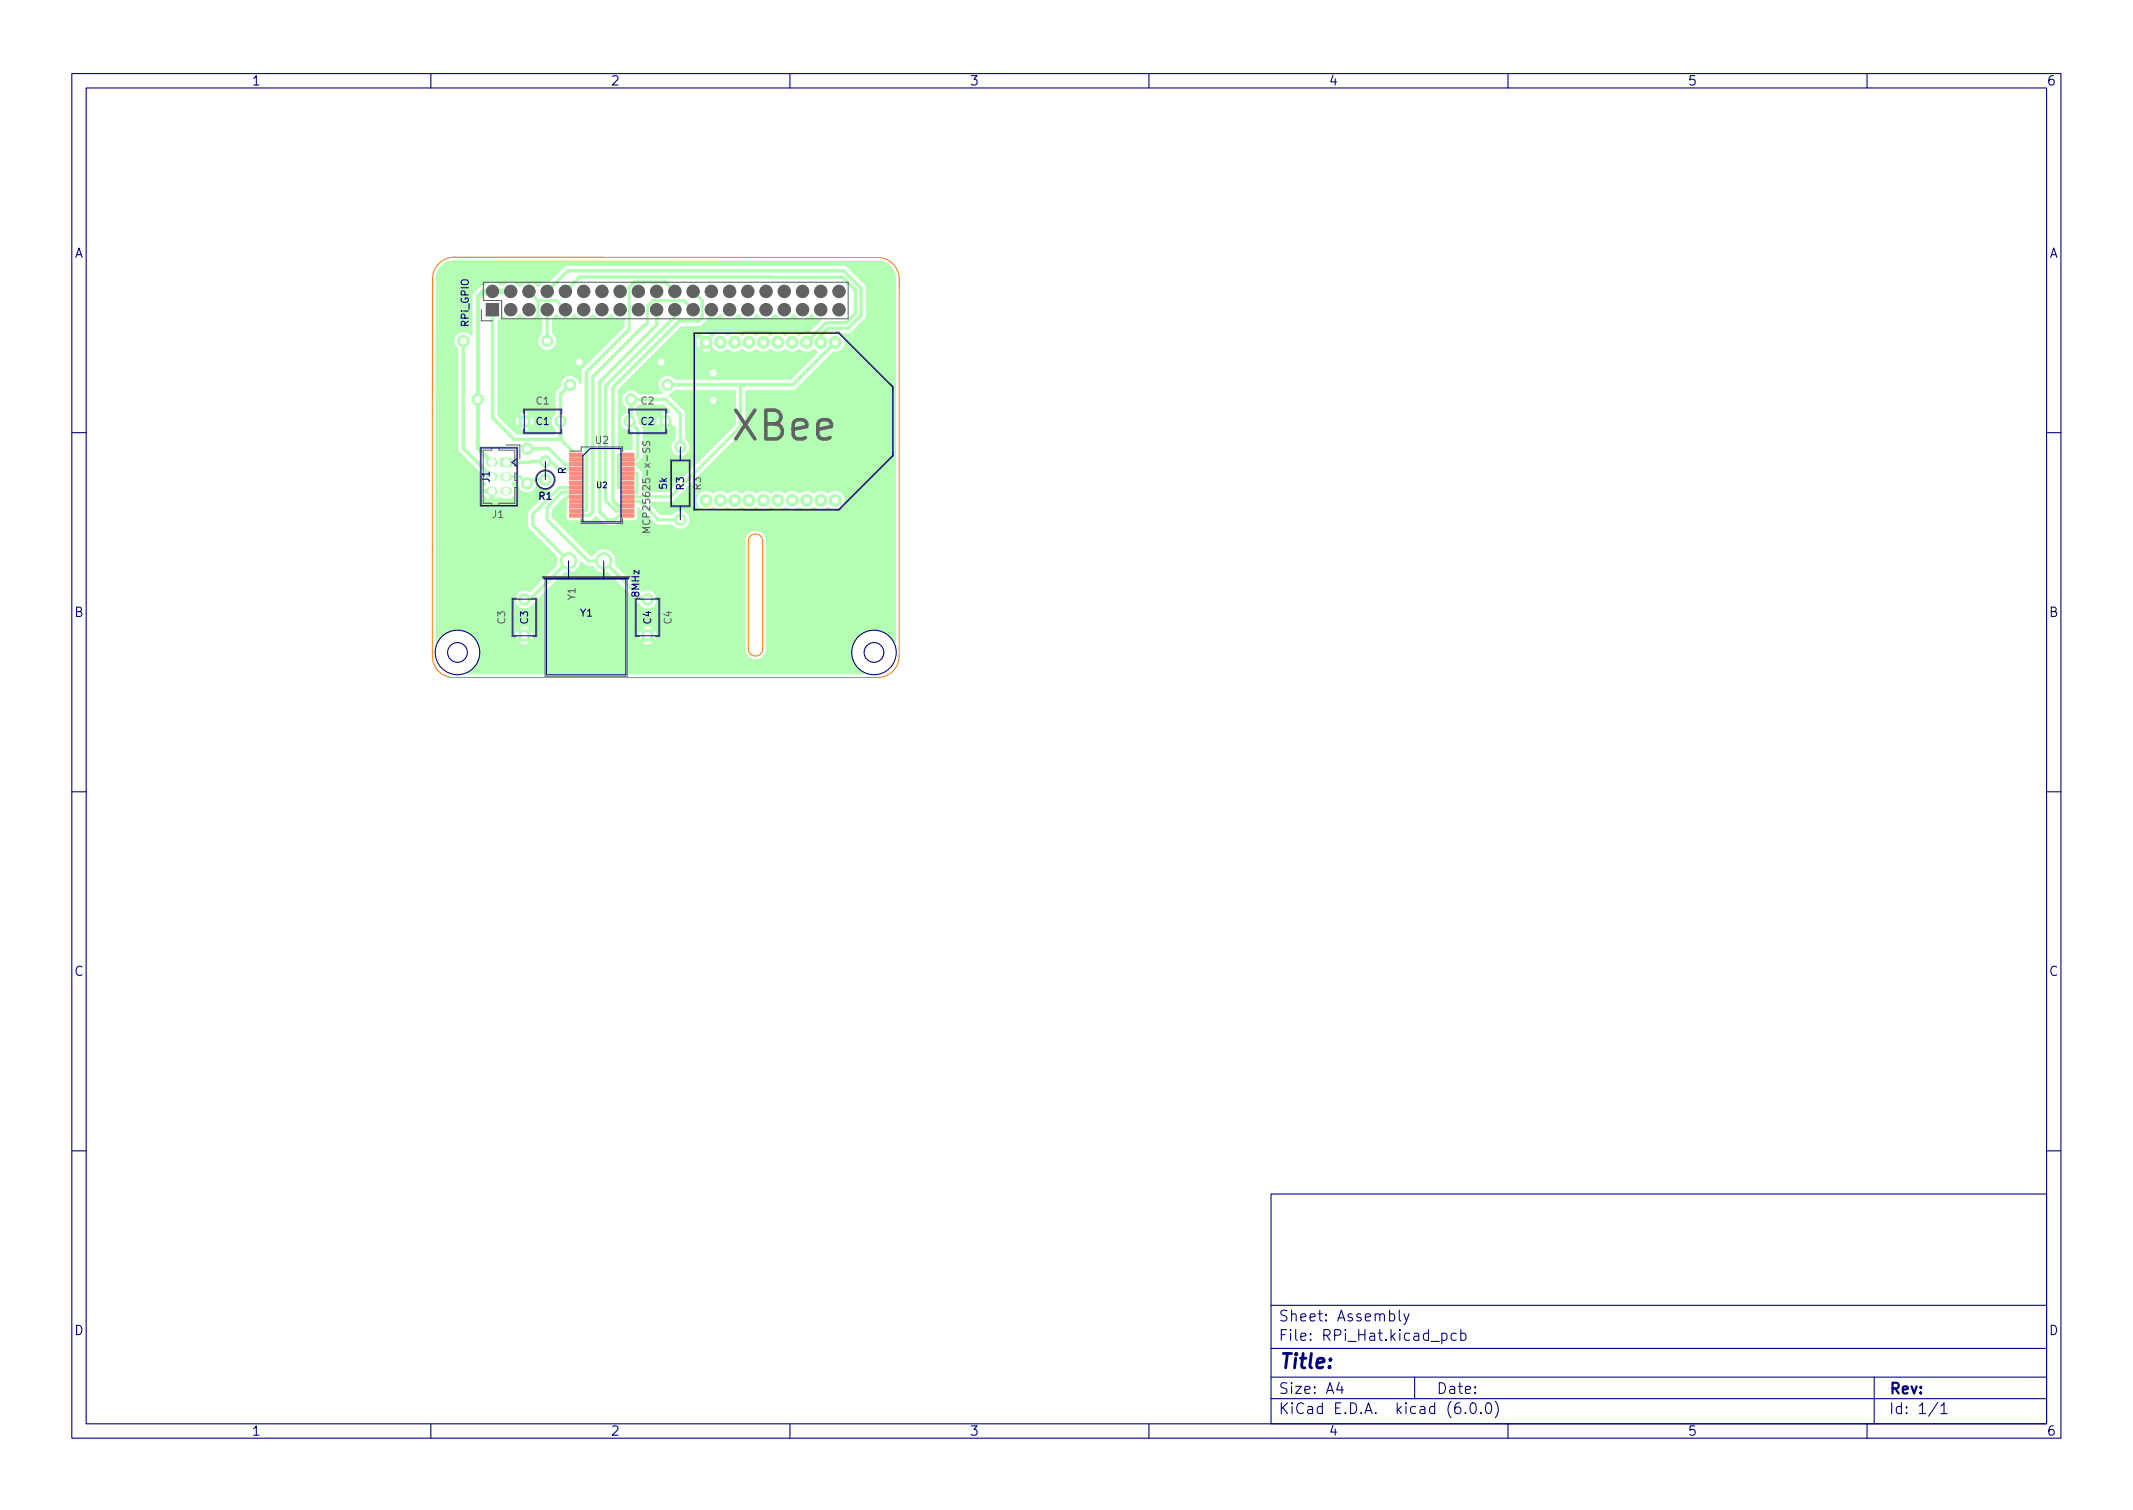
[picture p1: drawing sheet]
<svg xmlns="http://www.w3.org/2000/svg" width="297mm" height="210mm" viewBox="0 0 297 210" stroke-linecap="round" stroke-linejoin="round" font-family="sans-serif">
<g fill="#b3ffb3" stroke="#b3ffb3" stroke-width=".14">
<path d="M67.7 42.3h1.7v1.7h-1.7z"/>
<path d="M79.3 63.1h1.8v.5h-1.8z"/>
<path d="M79.3 63.8h1.8v.4h-1.8z"/>
<path d="M79.3 64.4h1.8v.5h-1.8z"/>
<path d="M79.3 65.1h1.8v.4h-1.8z"/>
<path d="M79.3 65.7h1.8v.5h-1.8z"/>
<path d="M79.3 66.4h1.8v.4h-1.8z"/>
<path d="M79.3 67h1.8v.5h-1.8z"/>
<path d="M79.3 67.7h1.8v.4h-1.8z"/>
<path d="M79.3 68.3h1.8v.5h-1.8z"/>
<path d="M79.3 69h1.8v.4h-1.8z"/>
<path d="M79.3 69.6h1.8v.5h-1.8z"/>
<path d="M79.3 70.3h1.8v.4h-1.8z"/>
<path d="M79.3 70.9h1.8v.5h-1.8z"/>
<path d="M79.3 71.6h1.8v.4h-1.8z"/>
<path d="M86.5 71.6h1.8v.4h-1.8z"/>
<path d="M86.5 70.9h1.8v.5h-1.8z"/>
<path d="M86.5 70.3h1.8v.4h-1.8z"/>
<path d="M86.5 69.6h1.8v.5h-1.8z"/>
<path d="M86.5 69h1.8v.4h-1.8z"/>
<path d="M86.5 68.3h1.8v.5h-1.8z"/>
<path d="M86.5 67.7h1.8v.4h-1.8z"/>
<path d="M86.5 67h1.8v.5h-1.8z"/>
<path d="M86.5 66.4h1.8v.4h-1.8z"/>
<path d="M86.5 65.7h1.8v.5h-1.8z"/>
<path d="M86.5 65.1h1.8v.4h-1.8z"/>
<path d="M86.5 64.4h1.8v.5h-1.8z"/>
<path d="M86.5 63.8h1.8v.4h-1.8z"/>
<path d="M86.5 63.1h1.8v.5h-1.8z"/>
<path d="M69.7 63.9l1.5-.1 .1 .2v.8l-.2 .2h-1.3l-.1-.3z"/>
<path d="M61.4 37.2a2.5 2.5 0 0 1 1.9-.9l58.9 .1a2.49 2.49 0 0 1 2.5 2.5v50.5l-.2 .1-.7-.9-.8-.6-1-.2h-.8a3.1 3.1 0 0 0-2.6 2.6 3.1 3.1 0 0 0 1.7 3.3l-.1 .1h-55l-.1-.1a3.3 3.3 0 0 0 1.7-3.4l36.9 .1a1.51 1.51 0 0 0 1.5 1.5 1.51 1.51 0 0 0 1.5-1.6v-14.9a1.51 1.51 0 0 0-1.5-1.6 1.51 1.51 0 0 0-1.5 1.6v14.9h-36.9l-.3-.7h5.8a1.26 1.26 0 0 0 1.4 0h15.7a1.26 1.26 0 0 0 1.5 0l-.7-.8-.8 .8h-15.7l-.7-.8-.7 .8h-5.8l-.4-.7-.4-.4h6l.2 .7 .8-.7h.7l.7 .7 .2-.7h14.6l.2 .7 .7-.7h.7l.7 .7a1.22 1.22 0 0 0 .1-1.4l-.8 .7h-.7l-.7-.7-.2 .7h-14.6l-.2-.7-.7 .7h-.7l-.8-.7-.2 .7h-6l-1.1-.6-.6-.1h-.8a3.2 3.2 0 0 0-2.3 1.7l-.2-.1v-2h11.6l.7 .7 .7-.7h15.7l.8 .7 .7-.7a1.26 1.26 0 0 0-1.5 0h-15.7a1.28 1.28 0 0 0-1.4 0h-11.6v-18.7h6.5a1.08 1.08 0 0 0 1 .8v-.9l-7.5 .1v-21.2h2.5l.2 .6 .3 .5 .1 14 .1 .3 3.2 3.2v.2a1.42 1.42 0 0 0 .6 1.1l-.3 .3-.2 .4h1.5v1.4l.8-.3 .4 .3h.9a1.16 1.16 0 0 0 1-.9 1.16 1.16 0 0 0-.5-1.2l.3-.3h.4l.1 .2a1.32 1.32 0 0 0 1.2 1.3 1.32 1.32 0 0 0 1.4-1l.1-.1a1.41 1.41 0 0 0 1.7 .5v.2l-3 3-.1 .4v1.6l.2 .4 3.9 3.9 .1 1.1-3.7 3.7h-.2a1.32 1.32 0 0 0-1.8 .6 1.32 1.32 0 0 0 .5 1.8 1.32 1.32 0 0 0 1.8-.6l4.4-4.4a1.85 1.85 0 0 0 2.3-1.5l.8 .6h.8a1.96 1.96 0 0 0 2.1 .9l4.4 4.4a1.31 1.31 0 0 0 1.8 .5 1.31 1.31 0 0 0 .5-1.8 1.31 1.31 0 0 0-1.8-.5h-.1l-3.7-3.7a1.71 1.71 0 0 0-1-2.1 1.71 1.71 0 0 0-2.2 .9l-.3-.1-5.3-5.2 .1-1.2 1.5-1.6a.2 .2 0 0 1 .3 0 .2 .2 0 0 1 0 .3v2.5l.2 .3 .2 .1h3l.9-.6 1.2 1.2h1.5l.3-.1 .4-.5h1.8l.4-.1 .1-.3v-1.3l.1-.1 2.4 2.3 .3 .1h2a1.34 1.34 0 0 0 2 .3 1.34 1.34 0 0 0 0-2 1.34 1.34 0 0 0-2 .3l-1.6-.1-1.5-1.5-.1-.1 .2-.1h2.9l.5-.3h3a1.43 1.43 0 0 0 .8 1.3 1.43 1.43 0 0 0 1.6-.3 1.5 1.5 0 0 0 2 0 1.5 1.5 0 0 0 2 0 1.5 1.5 0 0 0 2 0 1.5 1.5 0 0 0 2 0 1.5 1.5 0 0 0 2 0 1.5 1.5 0 0 0 2 0 1.5 1.5 0 0 0 2 0 1.5 1.5 0 0 0 2 0 1.37 1.37 0 0 0 1.9 0 1.37 1.37 0 0 0 0-1.9 1.37 1.37 0 0 0-2 0 1.48 1.48 0 0 0-1.9 0h-.1a1.39 1.39 0 0 0-1.9 0h-.1a1.39 1.39 0 0 0-1.9 0h-.1a1.39 1.39 0 0 0-1.9 0h-.1a1.39 1.39 0 0 0-1.9 0h-.1a1.39 1.39 0 0 0-1.9 0h-.1a1.39 1.39 0 0 0-1.9 0h-.1a1.39 1.39 0 0 0-1.9 0h-.1a1.37 1.37 0 0 0-1.5-.3 1.37 1.37 0 0 0-.8 1.2h-3l9.7-9.8 .2-.3v-5.1l6.5-.1h.3l5.4-5.3a1.38 1.38 0 0 0 1.5-.8 1.38 1.38 0 0 0-.4-1.6l.1-.1h.9l.4-.2 1.8-1.8 .2-.5v-4.2l-2.6-2.6-.4-.2h-38.5l-.5 .1-2.1 2.1a1.45 1.45 0 0 0-1.5 .7l-.6-.5-.5-.2v1.5l-.1 .1h-.4v-1.6l-.5 .2-.5 .5a1.47 1.47 0 0 0-2.4-.2l-.4-.1a1.49 1.49 0 0 0-2.2 .1l-.6 .1-1 1.1-.1 .4v5.3v.1l-.2-.1a1.31 1.31 0 0 0-1.4-.3 1.31 1.31 0 0 0-.9 1.2h-2.5l.1-9 .2-.8z"/>
<path d="M88.7 56.6l.3-.2h3.5l.8 1-.1 .1-.8-.1-.5 .2 1.8 1.8 .2-.1 .1 .1v1.7a1.33 1.33 0 0 0-.2 2 1.33 1.33 0 0 0 2-.1 1.33 1.33 0 0 0-.3-1.9l-.1-3.8-2-2-.2-.3v-.1l.4-.2 .5-.4 8.2 .1 .1 4.8-9.3 9.2h-3.5l-.1-.1-.1-2.5-.1-.4-.5-.2v-.2v-.3l.6-.6 .2-.5v-3.8h2.3a1.27 1.27 0 0 0 1.5 0l-.7-.8-.8 .8h-2.3l-.2-.5-.4-.4v-.2h2.4l.2 .7 .7-.7-.7-.8-.2 .8h-2.4l-.1-.5-.3-.4z"/>
<path d="M93.8 46.5h3.8l.7 .8 .8-.8a1.33 1.33 0 0 0-1.5 0h-3.8l1.2-1h2.3l.5-.2 .7-.9 .3 .1 .1-1.6h.4v1.6l.5-.2 .5-.5h.1a1.38 1.38 0 0 0 1.9 .5l.6-.5a1.44 1.44 0 0 0 2.5 0h.1a1.39 1.39 0 0 0 1.9 .5l.5-.5h.1a1.39 1.39 0 0 0 1.9 .5l.5-.5h.2a1.39 1.39 0 0 0 1.9 .5l.6-.5 .4 .4 .7 .3v.1l-1.6 1.7h-.6l-.7 .4a1.48 1.48 0 0 0-1.9 0h-.1a1.39 1.39 0 0 0-1.9 0h-.1a1.39 1.39 0 0 0-1.9 0h-.1a1.39 1.39 0 0 0-1.9 0h-.1a1.39 1.39 0 0 0-1.9 0h-.1a1.39 1.39 0 0 0-2.3 .7l-.3 .3 .3 .3a1.45 1.45 0 0 0 2.4 .6 1.5 1.5 0 0 0 2 0 1.5 1.5 0 0 0 2 0 1.5 1.5 0 0 0 2 0 1.5 1.5 0 0 0 2 0 1.5 1.5 0 0 0 2 0 1.5 1.5 0 0 0 2 0l.4 .4v.1l-3.7 3.7h-16.1a1.32 1.32 0 0 0-2-.1 1.32 1.32 0 0 0 .2 2l-.1 .2-3.2-.1a1.34 1.34 0 0 0-2-.1 1.34 1.34 0 0 0 .2 2.1v.7a1.35 1.35 0 0 0-.7 1.6 1.35 1.35 0 0 0 1.5 .9l.1 .2v2.3l-1.8 .1-.1-8.4 5.5-5.4h6a1.28 1.28 0 0 0 1.5 0l-.8-.8-.7 .8h-6l1.1-1.2h4.3l.2 .8 .8-.7-.8-.8-.2 .7h-4.3z"/>
<path d="M69.4 44.5h.1a.57 .57 0 0 0 .5-.4h.2a1.38 1.38 0 0 0 1.6 .2l.5-.5h.2a1.39 1.39 0 0 0 1.9 .5l.6-.5 .4 .5v2.1a1.33 1.33 0 0 0-.1 2 1.33 1.33 0 0 0 2-.1 1.33 1.33 0 0 0-.3-1.9v-2.1l.4-.5h.2l.3 .4 .6 .3v-1.5l.1-.1h.4v1.6l.4-.2 .6-.5a1.43 1.43 0 0 0 2.2 .4l.4-.4a1.44 1.44 0 0 0 2.4 0h.2a1.56 1.56 0 0 0 1.7 .7v1l-5.9 5.9-.1 .3v1.6l-.1 .1h-.1a1.35 1.35 0 0 0-1.6-1.1 1.35 1.35 0 0 0-1.1 1.6l-.6 .6-.1 .3v2.7a1.43 1.43 0 0 0 0 2.3v.5l-.1 .1h-5.2l-.8-.6h1.2a1.24 1.24 0 0 0 1.4-.1l-.7-.7-.8 .8h-1.1l-1-1.1h1.6l.2 .7 .7-.7h.7l.7 .7a1.22 1.22 0 0 0 .1-1.4l-.8 .7h-.7l-.7-.8-.2 .8h-1.6l-.9-.9v-.2h3l.8 .7 .7-.7a1.27 1.27 0 0 0-1.5 0h-3z"/>
<circle cx="68.6" cy="40.6" r=".86"/>
<circle cx="71.1" cy="43.1" r=".86"/>
<circle cx="71.1" cy="40.6" r=".86"/>
<circle cx="73.7" cy="43.1" r=".86"/>
<circle cx="73.7" cy="40.6" r=".86"/>
<circle cx="76.2" cy="43.1" r=".86"/>
<circle cx="76.2" cy="40.6" r=".86"/>
<circle cx="78.7" cy="43.1" r=".86"/>
<circle cx="78.7" cy="40.6" r=".86"/>
<circle cx="81.3" cy="43.1" r=".86"/>
<circle cx="81.3" cy="40.6" r=".86"/>
<circle cx="83.8" cy="43.1" r=".86"/>
<circle cx="83.8" cy="40.6" r=".86"/>
<circle cx="86.4" cy="43.1" r=".86"/>
<circle cx="86.4" cy="40.6" r=".86"/>
<circle cx="88.9" cy="43.1" r=".86"/>
<circle cx="88.9" cy="40.6" r=".86"/>
<circle cx="91.4" cy="43.1" r=".86"/>
<circle cx="91.4" cy="40.6" r=".86"/>
<circle cx="94" cy="43.1" r=".86"/>
<circle cx="94" cy="40.6" r=".86"/>
<circle cx="96.5" cy="43.1" r=".86"/>
<circle cx="96.5" cy="40.6" r=".86"/>
<circle cx="99.1" cy="43.1" r=".86"/>
<circle cx="99.1" cy="40.6" r=".86"/>
<circle cx="101.6" cy="43.1" r=".86"/>
<circle cx="101.6" cy="40.6" r=".86"/>
<circle cx="104.1" cy="43.1" r=".86"/>
<circle cx="104.1" cy="40.6" r=".86"/>
<circle cx="106.7" cy="43.1" r=".86"/>
<circle cx="106.7" cy="40.6" r=".86"/>
<circle cx="109.2" cy="43.1" r=".86"/>
<circle cx="109.2" cy="40.6" r=".86"/>
<circle cx="111.8" cy="43.1" r=".86"/>
<circle cx="111.8" cy="40.6" r=".86"/>
<circle cx="114.3" cy="43.1" r=".86"/>
<circle cx="114.3" cy="40.6" r=".86"/>
<circle cx="116.8" cy="43.1" r=".86"/>
<circle cx="116.8" cy="40.6" r=".86"/>
<circle cx="94.7" cy="62.2" r=".8"/>
<circle cx="94.7" cy="72.4" r=".8"/>
<circle cx="73.4" cy="67.3" r=".8"/>
<circle cx="87.7" cy="58.7" r=".8"/>
<circle cx="92.7" cy="58.7" r=".8"/>
<circle cx="73.1" cy="58.7" r=".8"/>
<circle cx="78.1" cy="58.7" r=".8"/>
<circle cx="79.2" cy="78.1" r="1.15"/>
<circle cx="84.1" cy="78.1" r="1.15"/>
<circle cx="75.9" cy="66.8" r=".8"/>
<circle cx="75.9" cy="64.3" r=".8"/>
<circle cx="90.2" cy="83.5" r=".8"/>
<circle cx="90.2" cy="88.5" r=".8"/>
<circle cx="66.5" cy="55.6" r=".8"/>
<circle cx="73.4" cy="62.5" r=".8"/>
<circle cx="73" cy="83.5" r=".8"/>
<circle cx="73" cy="88.5" r=".8"/>
<circle cx="87.9" cy="55.6" r=".8"/>
<circle cx="116.3" cy="47.7" r=".85"/>
<circle cx="114.3" cy="47.7" r=".85"/>
<circle cx="112.3" cy="47.7" r=".85"/>
<circle cx="110.3" cy="47.7" r=".85"/>
<circle cx="108.3" cy="47.7" r=".85"/>
<circle cx="106.3" cy="47.7" r=".85"/>
<circle cx="104.3" cy="47.7" r=".85"/>
<circle cx="102.3" cy="47.7" r=".85"/>
<circle cx="100.3" cy="47.7" r=".85"/>
<circle cx="98.3" cy="47.7" r=".85"/>
<circle cx="98.3" cy="69.7" r=".85"/>
<circle cx="100.3" cy="69.7" r=".85"/>
<circle cx="102.3" cy="69.7" r=".85"/>
<circle cx="104.3" cy="69.7" r=".85"/>
<circle cx="106.3" cy="69.7" r=".85"/>
<circle cx="108.3" cy="69.7" r=".85"/>
<circle cx="110.3" cy="69.7" r=".85"/>
<circle cx="112.3" cy="69.7" r=".85"/>
<circle cx="114.3" cy="69.7" r=".85"/>
<circle cx="116.3" cy="69.7" r=".85"/>
<circle cx="64.5" cy="47.5" r=".8"/>
<circle cx="76.2" cy="47.5" r=".8"/>
<circle cx="99.3" cy="55.7" r=".8"/>
<circle cx="92.1" cy="50.4" r=".8"/>
<circle cx="80.6" cy="50.4" r=".8"/>
<circle cx="99.3" cy="51.9" r=".8"/>
<circle cx="93" cy="53.6" r=".8"/>
<circle cx="79.4" cy="53.6" r=".8"/>
</g>
<path d="M68.3 64.4h.4M68.3 66.4h.4M68.3 68.4h.4M70.3 66.4h.4M70.3 68.4h.4" fill="none" stroke="#b3ffb3" stroke-width="1.2"/>
<g fill="none" stroke="#b3ffb3" stroke-width=".5">
<path d="M64.5 47.5v14.9l4 4M68.6 43.1v15.1l3 3h6.5v-6.3l1.3-1.3M76.2 43.1v4.4M76.2 40.6l2.9-2.9h38.4l2.4 2.4v3.8l-1.8 1.8h-2.8l-1 1v1M78.7 40.6l2.1-2h36.5l1.8 1.8v3.3l-1.2 1.3h-2.9l-2.7 2.7M87.5 46l-5.8 5.8v19.2M87.6 40.1l.8-.8h4.3l1.3 1.3M90 45.3h-.3l-7.2 7.1v18.8l-.5 .6M91.4 43.1v2.2l-7.9 7.9v18.1l1.1 1.1h1M92.7 58.7v2.1l-3.8 3.8M92.7 55.6h-4.8v2.9l-.2 .2 1.1 1.1v3.7M93 53.6h17.4"/>
<path d="M94 43.1v1l-9.7 9.6v16l1.5 1.4M95.2 41.8l1.3 1.3M96.5 40.6l1.3 1.2v.7M97.8 43.7v.5l-.5 .5h-2.7l-9.3 9.3v15.7l.8 .8M116.3 47.7l-5.9 5.8M70.5 64.4h3.3M73.4 62.5h3.1M79.2 78.1l-5.4 5.4h-.8M84.1 78.1l5.3 5.4h.8"/>
</g>
<g fill="none" stroke="#b3ffb3" stroke-width=".45">
<path d="M92.7 55.6l2 2.1v4.5M103.1 53.6v5.8l-9.7 9.8h-6M70.5 66.4h2l.9 .9 .5-.5h2M73.8 64.4l.1-.1h2.8l1 1h2.5M76.5 62.5l2.1 2.1h1.6M78.1 61.2l2.1 2.1M80.2 69.2h-1.1l-1.9 1.9M80.2 71.8h1.8M80.2 67.9h-2.3l-3.7 3.7v1.5l5 5M80.2 68.5h-1.9l-2.1 2.1v1.8l5.7 5.7h2.2M81.7 71l-.2 .1h-1.3M85.8 71.1h1.6"/>
<path d="M86.1 67.9h.1M86.1 70.5h1.3M86.1 67.9h1.3M87.4 64h.1M87.4 71.8h-1.2l-.6 .6M87.4 69.8h1.7l2.6 2.6h3M87.4 68.5h.1M87.4 65.9h1.3M87.4 63.3h-1.3v4.6M87.4 67.9h.1M88.7 65.9h.1M88.7 65.9v2.6h-1.3"/>
<path d="M88.8 63.5v.2l-.3 .3h-1.1M88.9 64.6h-.1h-1.4"/>
</g>
<path d="M66.7 41.3l-.2 .1v21l2 2" fill="none" stroke="#b3ffb3" stroke-width=".6"/>
<path d="M71.1 40.6h-3.7l-.7 .7" fill="none" stroke="#b3ffb3" stroke-width=".8"/>
<path d="M73.7 40.6l1.2 1.3h2.6l1.2 1.2M75 41.9l-.1 .1v2.3M87.6 40.1v5.7l-.1 .2M95.2 41.8h-4.3l-.7 .8v2.5l-.2 .2M97.8 42.5v1.2" fill="none" stroke="#b3ffb3" stroke-width=".4"/>
<path d="M77.6 41.9l1.1 1.2M92.7 58.7v1.9l-4 4h-1.3M110.4 53.5v.1" fill="none" stroke="#b3ffb3" stroke-width=".25"/>
<g fill="#fff" stroke="#fff" stroke-width=".14">
<circle cx="64.5" cy="47.5" r=".4"/>
<circle cx="76.2" cy="47.5" r=".4"/>
<circle cx="99.3" cy="55.7" r=".4"/>
<circle cx="92.1" cy="50.4" r=".4"/>
<circle cx="80.6" cy="50.4" r=".4"/>
<circle cx="99.3" cy="51.9" r=".4"/>
<circle cx="93" cy="53.6" r=".4"/>
<circle cx="79.4" cy="53.6" r=".4"/>
<circle cx="63.7" cy="90.8" r="1.37"/>
<circle cx="121.7" cy="90.8" r="1.37"/>
<circle cx="68.6" cy="43.1" r=".51"/>
<circle cx="68.6" cy="40.6" r=".51"/>
<circle cx="71.1" cy="43.1" r=".51"/>
<circle cx="71.1" cy="40.6" r=".51"/>
<circle cx="73.7" cy="43.1" r=".51"/>
<circle cx="73.7" cy="40.6" r=".51"/>
<circle cx="76.2" cy="43.1" r=".51"/>
<circle cx="76.2" cy="40.6" r=".51"/>
<circle cx="78.7" cy="43.1" r=".51"/>
<circle cx="78.7" cy="40.6" r=".51"/>
<circle cx="81.3" cy="43.1" r=".51"/>
<circle cx="81.3" cy="40.6" r=".51"/>
<circle cx="83.8" cy="43.1" r=".51"/>
<circle cx="83.8" cy="40.6" r=".51"/>
<circle cx="86.4" cy="43.1" r=".51"/>
<circle cx="86.4" cy="40.6" r=".51"/>
<circle cx="88.9" cy="43.1" r=".51"/>
<circle cx="88.9" cy="40.6" r=".51"/>
<circle cx="91.4" cy="43.1" r=".51"/>
<circle cx="91.4" cy="40.6" r=".51"/>
<circle cx="94" cy="43.1" r=".51"/>
<circle cx="94" cy="40.6" r=".51"/>
<circle cx="96.5" cy="43.1" r=".51"/>
<circle cx="96.5" cy="40.6" r=".51"/>
<circle cx="99.1" cy="43.1" r=".51"/>
<circle cx="99.1" cy="40.6" r=".51"/>
<circle cx="101.6" cy="43.1" r=".51"/>
<circle cx="101.6" cy="40.6" r=".51"/>
<circle cx="104.1" cy="43.1" r=".51"/>
<circle cx="104.1" cy="40.6" r=".51"/>
<circle cx="106.7" cy="43.1" r=".51"/>
<circle cx="106.7" cy="40.6" r=".51"/>
<circle cx="109.2" cy="43.1" r=".51"/>
<circle cx="109.2" cy="40.6" r=".51"/>
<circle cx="111.8" cy="43.1" r=".51"/>
<circle cx="111.8" cy="40.6" r=".51"/>
<circle cx="114.3" cy="43.1" r=".51"/>
<circle cx="114.3" cy="40.6" r=".51"/>
<circle cx="116.8" cy="43.1" r=".51"/>
<circle cx="116.8" cy="40.6" r=".51"/>
<circle cx="94.7" cy="62.2" r=".4"/>
<circle cx="94.7" cy="72.4" r=".4"/>
<circle cx="73.4" cy="67.3" r=".4"/>
<circle cx="87.7" cy="58.7" r=".4"/>
<circle cx="92.7" cy="58.7" r=".4"/>
<circle cx="73.1" cy="58.7" r=".4"/>
<circle cx="78.1" cy="58.7" r=".4"/>
<circle cx="79.2" cy="78.1" r=".75"/>
<circle cx="84.1" cy="78.1" r=".75"/>
<circle cx="75.9" cy="66.8" r=".4"/>
<circle cx="75.9" cy="64.3" r=".4"/>
<circle cx="90.2" cy="83.5" r=".4"/>
<circle cx="90.2" cy="88.5" r=".4"/>
<circle cx="66.5" cy="55.6" r=".4"/>
<circle cx="73.4" cy="62.5" r=".4"/>
<circle cx="73" cy="83.5" r=".4"/>
<circle cx="73" cy="88.5" r=".4"/>
<circle cx="87.9" cy="55.6" r=".4"/>
<circle cx="70.5" cy="64.4" r=".42"/>
<circle cx="68.5" cy="64.4" r=".42"/>
<circle cx="70.5" cy="66.4" r=".42"/>
<circle cx="68.5" cy="66.4" r=".42"/>
<circle cx="70.5" cy="68.4" r=".42"/>
<circle cx="68.5" cy="68.4" r=".42"/>
<circle cx="116.3" cy="47.7" r=".35"/>
<circle cx="114.3" cy="47.7" r=".35"/>
<circle cx="112.3" cy="47.7" r=".35"/>
<circle cx="110.3" cy="47.7" r=".35"/>
<circle cx="108.3" cy="47.7" r=".35"/>
<circle cx="106.3" cy="47.7" r=".35"/>
<circle cx="104.3" cy="47.7" r=".35"/>
<circle cx="102.3" cy="47.7" r=".35"/>
<circle cx="100.3" cy="47.7" r=".35"/>
<circle cx="98.3" cy="47.7" r=".35"/>
<circle cx="98.3" cy="69.7" r=".35"/>
<circle cx="100.3" cy="69.7" r=".35"/>
<circle cx="102.3" cy="69.7" r=".35"/>
<circle cx="104.3" cy="69.7" r=".35"/>
<circle cx="106.3" cy="69.7" r=".35"/>
<circle cx="108.3" cy="69.7" r=".35"/>
<circle cx="110.3" cy="69.7" r=".35"/>
<circle cx="112.3" cy="69.7" r=".35"/>
<circle cx="114.3" cy="69.7" r=".35"/>
<circle cx="116.3" cy="69.7" r=".35"/>
</g>
<g fill="#ff8a8a" stroke="#ff8a8a" stroke-width=".14">
<path d="M79.3 63.1h1.8v.5h-1.8z"/>
<path d="M79.3 63.8h1.8v.4h-1.8z"/>
<path d="M79.3 64.4h1.8v.5h-1.8z"/>
<path d="M79.3 65.1h1.8v.4h-1.8z"/>
<path d="M79.3 65.7h1.8v.5h-1.8z"/>
<path d="M79.3 66.4h1.8v.4h-1.8z"/>
<path d="M79.3 67h1.8v.5h-1.8z"/>
<path d="M79.3 67.7h1.8v.4h-1.8z"/>
<path d="M79.3 68.3h1.8v.5h-1.8z"/>
<path d="M79.3 69h1.8v.4h-1.8z"/>
<path d="M79.3 69.6h1.8v.5h-1.8z"/>
<path d="M79.3 70.3h1.8v.4h-1.8z"/>
<path d="M79.3 70.9h1.8v.5h-1.8z"/>
<path d="M79.3 71.6h1.8v.4h-1.8z"/>
<path d="M86.5 71.6h1.8v.4h-1.8z"/>
<path d="M86.5 70.9h1.8v.5h-1.8z"/>
<path d="M86.5 70.3h1.8v.4h-1.8z"/>
<path d="M86.5 69.6h1.8v.5h-1.8z"/>
<path d="M86.5 69h1.8v.4h-1.8z"/>
<path d="M86.5 68.3h1.8v.5h-1.8z"/>
<path d="M86.5 67.7h1.8v.4h-1.8z"/>
<path d="M86.5 67h1.8v.5h-1.8z"/>
<path d="M86.5 66.4h1.8v.4h-1.8z"/>
<path d="M86.5 65.7h1.8v.5h-1.8z"/>
<path d="M86.5 65.1h1.8v.4h-1.8z"/>
<path d="M86.5 64.4h1.8v.5h-1.8z"/>
<path d="M86.5 63.8h1.8v.4h-1.8z"/>
<path d="M86.5 63.1h1.8v.5h-1.8z"/>
</g>
<path d="M67.3 39.3h50.8v5.1h-48.3v-2.6h-2.5zM67 43.1v1.6h1.6M96.6 46.3h20.2l7.6 7.6v9.6l-7.6 7.6-20.2-.1zM79.3 62.8h1.6v-.6h5.8v.7M80.9 72.2v.7h5.8v-.7M89.5 61.5v.3l.2 .2 .2-.1 .2-.4h.3l.1 .1-.1 .4M90.5 73.5h-1l.7 .3-.7 .3h1" fill="none" stroke="#626262" stroke-width=".15"/>
<g fill="none" stroke="#626262" stroke-width=".14">
<path d="M72.9 57.6v-.7h5.3v.7M72.9 59.7v.7h5.3v-.7M87.5 57.6v-.7h5.3v.7M87.5 59.7v.7h5.3v-.7M97.1 46.3h-.5v.5M103.5 46.3h3.8M116.3 46.3h.5l.4 .4M124 53.5l.4 .4v.5M66.9 62.3h5.2v8.2h-5.2zM68.5 62.3v.4h-1.2v7.4h1.2v.4M69.5 62.3v.4h2.2v2.2h.4M70.5 62h1.9v1.9"/>
<path d="M72.1 65.9h-.4v1h.4M72.1 67.9h-.4v2.2h-2.2v.4M75.9 65.4h.1M79.2 79.4v1M84.1 79.4v1M93.4 64h2.7v6.6h-2.7zM94.7 63.3v.7M94.7 70.6v.7M96.6 70.5v.5h.5M103.5 71.1h3.8M117.2 70.7l-.4 .4h-.5M124.4 63v.5l-.4 .4"/>
<path d="M72 83.3h-.7v5.3h.7M74.1 83.3h.6v5.3h-.6M75.9 80.4v13.8h11.5v-13.8M87.7 80.3h-12.1v.1h12.1M88.4 83.3v5.3h.7M91.2 83.3h.7v5.3h-.7"/>
<circle cx="75.9" cy="66.8" r="1.37"/>
</g>
<g fill="#626262" stroke="#626262" stroke-width=".14">
<path d="M67.7 42.3h1.7v1.7h-1.7z"/>
<circle cx="84.1" cy="79.4" r=".06"/>
<circle cx="79.2" cy="79.4" r=".06"/>
<circle cx="68.6" cy="40.6" r=".86"/>
<circle cx="71.1" cy="43.1" r=".86"/>
<circle cx="71.1" cy="40.6" r=".86"/>
<circle cx="73.7" cy="43.1" r=".86"/>
<circle cx="73.7" cy="40.6" r=".86"/>
<circle cx="76.2" cy="43.1" r=".86"/>
<circle cx="76.2" cy="40.6" r=".86"/>
<circle cx="78.7" cy="43.1" r=".86"/>
<circle cx="78.7" cy="40.6" r=".86"/>
<circle cx="81.3" cy="43.1" r=".86"/>
<circle cx="81.3" cy="40.6" r=".86"/>
<circle cx="83.8" cy="43.1" r=".86"/>
<circle cx="83.8" cy="40.6" r=".86"/>
<circle cx="86.4" cy="43.1" r=".86"/>
<circle cx="86.4" cy="40.6" r=".86"/>
<circle cx="88.9" cy="43.1" r=".86"/>
<circle cx="88.9" cy="40.6" r=".86"/>
<circle cx="91.4" cy="43.1" r=".86"/>
<circle cx="91.4" cy="40.6" r=".86"/>
<circle cx="94" cy="43.1" r=".86"/>
<circle cx="94" cy="40.6" r=".86"/>
<circle cx="96.5" cy="43.1" r=".86"/>
<circle cx="96.5" cy="40.6" r=".86"/>
<circle cx="99.1" cy="43.1" r=".86"/>
<circle cx="99.1" cy="40.6" r=".86"/>
<circle cx="101.6" cy="43.1" r=".86"/>
<circle cx="101.6" cy="40.6" r=".86"/>
<circle cx="104.1" cy="43.1" r=".86"/>
<circle cx="104.1" cy="40.6" r=".86"/>
<circle cx="106.7" cy="43.1" r=".86"/>
<circle cx="106.7" cy="40.6" r=".86"/>
<circle cx="109.2" cy="43.1" r=".86"/>
<circle cx="109.2" cy="40.6" r=".86"/>
<circle cx="111.8" cy="43.1" r=".86"/>
<circle cx="111.8" cy="40.6" r=".86"/>
<circle cx="114.3" cy="43.1" r=".86"/>
<circle cx="114.3" cy="40.6" r=".86"/>
<circle cx="116.8" cy="43.1" r=".86"/>
<circle cx="116.8" cy="40.6" r=".86"/>
</g>
<path d="M61.1 36.7a3 3 0 0 1 2.1-.9l59 .1a3 3 0 0 1 3 3v52.4a3 3 0 0 1-3 3h-59a3 3 0 0 1-3-3v-52.5a3 3 0 0 1 .9-2.1zM104.5 74.6a1 1 0 0 1 1.1-.2 1 1 0 0 1 .6 .9v15a1 1 0 0 1-1 1 1 1 0 0 1-1-1v-15l.1-.4z" fill="none" stroke="#ff8000" stroke-width=".14"/>
<g fill="none" stroke="#000080" stroke-width=".15">
<path d="M10 10.2h277v190.1h-277zM12 12.2h273v186.1h-273zM60 10.2v2M110 10.2v2M160 10.2v2M210 10.2v2M260 10.2v2M10 60.2h2M81.2 63.5l1-1h4.3v10.2h-5.3zM285 60.2h2M10 110.2h2M285 110.2h2"/>
<path d="M10 160.2h2M177 166.3h108v32h-108zM285 160.2h2M60 198.3v2M110 198.3v2M160 198.3v2M177 194.8h108M177 191.8h108M177 187.8h108M177 181.8h108M186.5 192.5l-.4 1h1M186.9 193v1"/>
<path d="M194.9 182.4v1.3l.2 .2M195.5 182.9l.4 1M196.2 182.9l-.5 1.4-.2 .1M197 191.8v3M200.8 185.7l.4-.1 .3 .3v.4l-.1 .3h-.2h-.4M202.8 185.7l-.4-.1-.3 .3v.4l.1 .3h.2h.4M203.4 185.7l.5-.1 .2 .3v.4l-.1 .3h-.1h-.5M203.4 185.1v1.5M204.1 196.7v.1h-.1l.1-.1v.1M204.9 195.4a.36 .36 0 0 1 .6 .2 .77 .77 0 0 1-.4 1.2 1 1 0 0 1-.2-1.4zM206.2 196.7l.1 .1h-.1h-.1l.1-.1v.1M207 195.5a.36 .36 0 0 1 .4-.2 .36 .36 0 0 1 .2 .3 .77 .77 0 0 1-.4 1.2 .91 .91 0 0 1-.2-1.3z"/>
<path d="M208.2 195.1a1.72 1.72 0 0 1 0 2.3M210 198.3v2M260 198.3v2M261 191.8v6.5M269.9 195.3l-1.3 1.9M270.3 195.8l.4-.5v1.5M270.3 196.8h.8"/>
<circle cx="63.7" cy="90.8" r="3.1"/>
<circle cx="63.7" cy="90.8" r="1.37"/>
<circle cx="121.7" cy="90.8" r="3.1"/>
<circle cx="121.7" cy="90.8" r="1.37"/>
</g>
<g fill="none" stroke="#000080" stroke-width=".14">
<path d="M73 57.1h5.1v3.2h-5.1zM87.6 57.1h5.1v3.2h-5.1zM96.7 46.4h20.1l7.5 7.5v9.5l-7.5 7.5h-20.1zM67 62.4h5v8h-5zM72 63.9l-.7 .5 .7 .5M75.9 64.3v2.5M79.2 78.1v2.5M84.1 78.1v2.5M93.5 64.2h2.5v6.3h-2.5zM94.7 62.2v2M94.7 70.5v1.9M71.4 83.4h3.2v5.1h-3.2z"/>
<path d="M75.7 80.5h11.8v.1h-11.8zM76.1 80.6v13.4h11v-13.4M88.6 83.4h3.2v5.1h-3.2z"/>
<circle cx="75.9" cy="66.8" r="1.25"/>
</g>
<text font-size="5.6" fill="#626262" x="102.3" y="61.3">XBee</text>
<text font-size="2.8" fill="#000080" x="178" y="190.6">Title:</text>
<g font-size="2.1" fill="#000080">
<text x="178" y="184">Sheet: Assembly</text>
<text x="178" y="186.7">File: RPi_Hat.kicad_pcb</text>
<text x="178" y="196.9">KiCad E.D.A. kicad (6.0.0)</text>
<text x="178" y="194.1">Size: A4</text>
<text x="200" y="194.1">Date:</text>
<text x="263" y="194.1">Rev:</text>
<text x="263" y="196.9">Id: 1/1</text>
</g>
<g font-size="1.8" fill="#000080">
<text x="35" y="11.9">1</text>
<text x="85" y="11.9">2</text>
<text x="135" y="11.9">3</text>
<text x="185" y="11.9">4</text>
<text x="235" y="11.9">5</text>
<text x="285" y="11.9">6</text>
<text x="10.3" y="35.9">A</text>
<text x="285.3" y="35.9">A</text>
<text x="10.3" y="85.9">B</text>
<text x="285.3" y="85.9">B</text>
<text x="10.3" y="135.9">C</text>
<text x="285.3" y="135.9">C</text>
<text x="10.3" y="185.9">D</text>
<text x="285.3" y="185.9">D</text>
<text x="35" y="199.9">1</text>
<text x="85" y="199.9">2</text>
<text x="135" y="199.9">3</text>
<text x="185" y="199.9">4</text>
<text x="235" y="199.9">5</text>
<text x="285" y="199.9">6</text>
</g>
<g font-size="1.4" fill="#000080">
<text x="65.3" y="45.4" transform="rotate(-90 65.3 45.4)">RPi_GPIO</text>
<text x="74.7" y="59.2">C1</text>
<text x="89.3" y="59.2">C2</text>
<text x="68.2" y="67.2" transform="rotate(-90 68.2 67.2)">J1</text>
<text x="75.1" y="69.6">R1</text>
<text x="78.8" y="66" transform="rotate(-90 78.8 66)">R</text>
<text x="92.9" y="68.1" transform="rotate(-90 92.9 68.1)">5k</text>
<text x="95.2" y="68.2" transform="rotate(-90 95.2 68.2)">R3</text>
<text x="89" y="83.1" transform="rotate(-90 89 83.1)">8MHz</text>
<text x="73.5" y="86.9" transform="rotate(-90 73.5 86.9)">C3</text>
<text x="80.8" y="85.8">Y1</text>
<text x="90.7" y="86.9" transform="rotate(-90 90.7 86.9)">C4</text>
</g>
<g font-size="1.4" fill="#626262">
<text x="74.7" y="56.3">C1</text>
<text x="89.3" y="56.3">C2</text>
<text x="82.9" y="61.8">U2</text>
<text x="97.6" y="68.2" transform="rotate(-90 97.6 68.2)">R3</text>
<text x="68.6" y="72.1">J1</text>
<text x="90.5" y="73.1" transform="rotate(-90 90.5 73.1)">MCP25625-x-SS</text>
<text x="80.1" y="83.5" transform="rotate(-90 80.1 83.5)">Y1</text>
<text x="70.4" y="86.9" transform="rotate(-90 70.4 86.9)">C3</text>
<text x="93.5" y="86.9" transform="rotate(-90 93.5 86.9)">C4</text>
</g>
<text font-size="1.1" fill="#000080" x="83.1" y="68">U2</text>
</svg>
